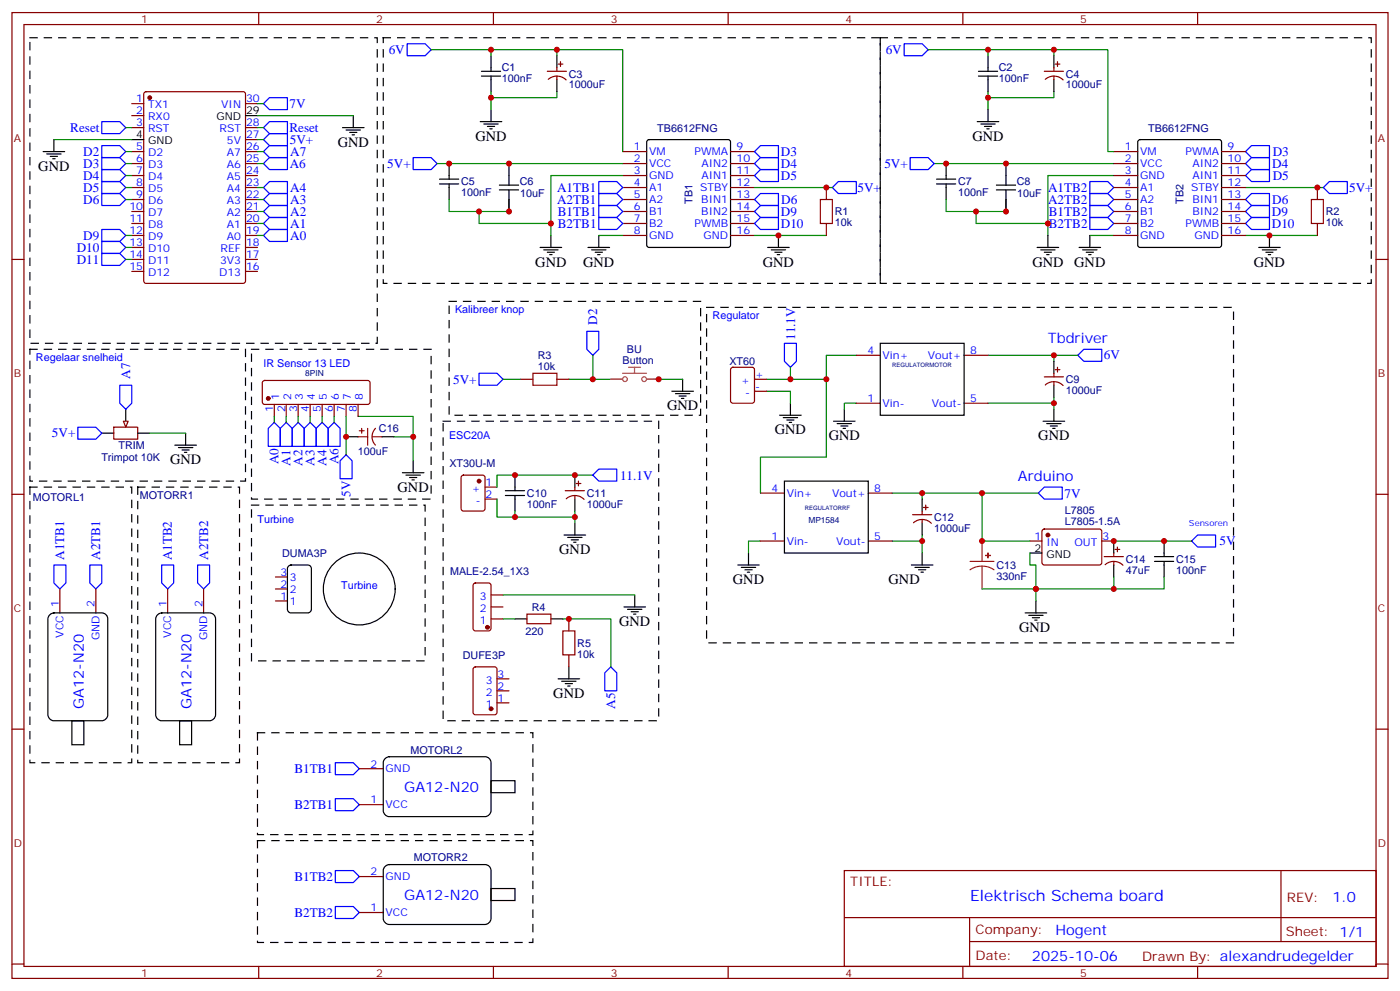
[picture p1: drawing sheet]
<svg xmlns="http://www.w3.org/2000/svg" width="412mm" height="292mm" viewBox="0 0 412 292" stroke-linecap="round" stroke-linejoin="round" font-family="sans-serif">
<g fill="none" stroke="#870000" stroke-width=".35">
<path d="M3.5 3.7h405.4v284.3h-405.4zM7.1 7.2h398.2v277.3h-398.2zM76.2 3.7v3.5M145.3 3.7v3.5M214.5 3.7v3.5M283.6 3.7v3.5M352.8 3.7v3.5M3.5 76.4h3.6M405.3 76.4h3.6M33.5 125.8h7.1v3.5h-7.1zM3.5 145.5h3.6M405.3 145.5h3.6"/>
<path d="M3.5 214.7h3.6M405.3 214.7h3.6M248.7 256.3h156.6v28.2h-156.6zM377.3 256.3v20.9M248.7 270.1h156.5M285.6 277.2h119.6M285.6 270.1v14.2M3.5 283.8h3.6M76.2 284.5v3.5M145.3 284.5v3.5M214.5 284.5v3.5M283.6 284.5v3.5"/>
<path d="M352.8 284.5v3.5M405.3 283.8h3.6"/>
</g>
<path d="M30 127.5h3.5M37 120.5v3.5M40.6 127.5h3.5" fill="none" stroke="#000" stroke-width=".35"/>
<path d="M36.3 124h1.4l-.7 1.8z" fill="#f0f0f0" stroke="#870000" stroke-width=".35"/>
<g fill="none" stroke="#870000" stroke-width=".35">
<path d="M164 19.9v1.1M164.4 18.9h1.4M165.1 18.2v1.4M310.4 19.9v1.1M310.8 18.9h1.4M311.5 18.2v1.4M38.8 30.5h3.5M38.8 34h3.5M38.8 37.6h3.5M42.6 27.2l.4-.2h28.6l.7 .4v55.3l-.4 .7h-28.9l-.6-.4-.1-55.3zM72.3 30.5h3.5M72.3 37.6h3.5"/>
<path d="M161.2 21h5.7M161.5 23.4a3.8 3.8 0 0 1 5.2 .1M164 22.4v1.1M307.6 21h5.7M307.9 23.4a3.8 3.8 0 0 1 5.3 .1M310.4 22.4v1.1M38.8 44.6h3.5M38.8 48.2h3.5M38.8 51.7h3.5M38.8 55.2h3.5M38.8 58.7h3.5M72.3 44.6h3.5"/>
<path d="M72.3 48.2h3.5M72.3 51.7h3.5M72.3 55.2h3.5M72.3 58.7h3.5M72.3 41.1h3.5M183.4 44.6h7.1M183.4 48.2h7.1M183.4 51.7h7.1M183.4 55.2h7.1M183.4 58.7h7.1M215.2 44.6h7M215.2 48.2h7"/>
<path d="M215.2 51.7h7M215.2 55.2h7M215.2 58.7h7M243.4 55.2v3.5M328.1 44.6h7M328.1 48.2h7M328.1 51.7h7M328.1 55.2h7M328.1 58.7h7M359.8 44.6h7.1M359.8 48.2h7.1M359.8 51.7h7.1"/>
<path d="M359.8 55.2h7.1M359.8 58.7h7.1M388.1 55.2v3.5M38.8 62.3h3.5M38.8 65.8h3.5M38.8 69.3h3.5M38.8 72.8h3.5M38.8 76.4h3.5M38.8 79.9h3.5M72.3 62.3h3.5M72.3 65.8h3.5M72.3 69.3h3.5"/>
<path d="M72.3 72.8h3.5M72.3 76.4h3.5M72.3 79.9h3.5M183.4 62.3h7.1M183.4 65.8h7.1M183.4 69.3h7.1M215.2 62.3h7M215.2 65.8h7M215.2 69.3h7M243.4 65.8v3.5M328.1 62.3h7M328.1 65.8h7"/>
<path d="M328.1 69.3h7M359.8 62.3h7.1M359.8 65.8h7.1M359.8 69.3h7.1M388.1 65.8v3.5M77.5 112.2l.5-.2h30.3l.5 .2 .2 .5v5.7l-.2 .5-.5 .2h-30.3l-.5-.3-.2-.4v-5.7zM80.8 119.1v3.5M84.3 119.1v3.5M87.8 119.1v3.5M91.4 119.1v3.5M94.9 119.1v3.5M98.4 119.1v3.5"/>
<path d="M102 119.1v3.5M105.5 119.1v3.5M153.5 111.7h3.5M164 111.7h3.6M215.4 108.3l.5-.2h5.6l.7 .5v9.4l-.4 .7h-5.9l-.7-.5v-9.4zM222.2 111.7h3.6M222.2 115.2h3.6M252.2 118.7h7.1M252.2 104.6h7.1M284 118.7h7M284 104.6h7M307.6 110.9h5.7"/>
<path d="M307.9 113.3a3.8 3.8 0 0 1 5.3 .2M310.4 109.9v1M310.4 112.4v1M310.8 108.8h1.4M311.5 108.1v1.4M105.5 128.6h2.8M105.8 126.8h1.4M106.5 126.1v1.4M108.3 126.1v5M109.7 128.6h2.8M110.6 126.1a3.5 3.5 0 0 0 0 4.9M136.1 140.1l.4-.2h5.7l.6 .4 .1 9.5-.5 .6-5.9 .1-.6-.5-.1-9.4z"/>
<path d="M142.9 146.9h3.5M142.9 143.4h3.5M166.5 144.5h5.7M166.8 146.8a3.8 3.8 0 0 1 5.2 .2M169.3 143.4v1.1M169.3 145.9v1M169.7 142.3h1.4M170.4 141.6v1.5M224 159.3h7.1M224 145.2h7.1M255.8 159.3h7M255.8 145.2h7"/>
<path d="M268.8 151.5h5.7M269.1 153.9a3.8 3.8 0 0 1 5.2 .2M271.6 150.5v1M271.6 152.9v1.1M272 149.4h1.4M272.7 148.7v1.4M303.4 159.3h3.5M307.2 156l.4-.2h16.5l.5 .7-.1 9.4-.7 .4h-16.5l-.4-.7v-9.1zM324.6 159.3h3.5M17.6 173.4v7M28.2 173.4v7M49.4 173.4v7"/>
<path d="M60 173.4v7M81.1 176.9h3.6M81.1 173.4h3.6M81.1 169.9h3.6M139.6 171.8l.5-.2h3.8l.7 .5v12.9l-.4 .7h-4.1l-.7-.4-.1-13zM144.6 178.7h3.6M144.6 175.2h3.6M325.3 163.9h5.6M325.5 166.2a3.8 3.8 0 0 1 5.3 .2M328.1 162.8v1.1M328.1 165.3v1M328.4 161.7h1.4"/>
<path d="M329.1 161v1.5M139.6 196.5l.5-.2h5.6l.6 .5 .1 12.9-.5 .7h-5.8l-.7-.4-.1-13zM144.6 182.2h3.6M146.4 199.8h3.5M155.2 180.8h7.1v2.8h-7.1zM167.6 182.2v3.5M167.6 192.8v3.5M146.4 206.9h3.5M146.4 203.4h3.5M105.8 226.3h7.1M105.8 236.9h7.1M105.8 258.1h7.1"/>
<path d="M105.8 268.6h7.1"/>
</g>
<g fill="#870000" stroke="#870000" stroke-width=".35">
<circle cx="141.1" cy="141.6" r=".53"/>
<circle cx="44.1" cy="28.8" r=".53"/>
<circle cx="143.6" cy="184.7" r=".53"/>
<circle cx="144.6" cy="208.7" r=".53"/>
<circle cx="79" cy="117.3" r=".53"/>
<circle cx="308.7" cy="157.5" r=".53"/>
</g>
<g fill="none" stroke="#000" stroke-width=".35">
<path d="M144.6 16.4v4.6M164 16.4v3.5M291 16.4v4.6M310.4 16.4v3.5M72.3 34h3.5M100.9 37.6h6.3M102 38.3h4.2M103 39h2.1M103.7 39.7h.7M104.1 34v3.6M141.5 35.8h6.3M141.8 21h5.7"/>
<path d="M141.8 22.4h5.7M142.5 36.5h4.3M143.6 37.2h2.1M144.3 37.9h.7M144.6 22.4v4.6M144.6 32.3v3.5M164 23.5v3.5M287.9 35.8h6.3M288.2 21h5.7M288.2 22.4h5.7M288.9 36.5h4.3M290 37.2h2.1"/>
<path d="M290.7 37.9h.7M291 22.4v4.6M291 32.3v3.5M310.4 23.5v3.5M12.7 44.6h6.3M13.8 45.3h4.2M14.8 46h2.1M15.5 46.7h.7M15.9 41.1v3.5M38.8 41.1h3.5M129.5 52.7h5.6M129.5 54.2h5.6"/>
<path d="M132.3 48.2v4.5M132.3 54.2v4.5M147.1 54.5h5.7M147.1 55.9h5.7M149.9 48.2v6.3M149.9 55.9v6.4M190.7 41.3l.5-.2h23.3l.5 .2 .2 .5v30.3l-.2 .5-.5 .2h-23.3l-.5-.2-.2-.5v-30.3zM275.9 52.7h5.6M275.9 54.2h5.6M278.7 48.2v4.5M278.7 54.2v4.5M293.5 54.5h5.7"/>
<path d="M293.5 55.9h5.7M296.3 48.2v6.3M296.3 55.9v6.4M335.4 41.3l.4-.2h23.3l.5 .2 .2 .5v30.3l-.2 .5-.5 .2h-23.3l-.5-.2-.2-.5v-30.3zM159.1 72.8h6.4M160.2 73.6h4.2M161.2 74.3h2.1M161.9 75h.7M162.3 69.3v3.5M173.2 72.8h6.4M174.3 73.6h4.2M175.3 74.3h2.1"/>
<path d="M176 75h.7M176.4 69.3v3.5M226.1 72.8h6.4M227.2 73.6h4.2M228.2 74.3h2.2M229 75h.7M229.3 69.3v3.5M305.5 72.8h6.4M306.6 73.6h4.2M307.6 74.3h2.1M308.3 75h.7M308.7 69.3v3.5"/>
<path d="M317.9 72.8h6.3M318.9 73.6h4.2M320 74.3h2.1M320.7 75h.7M321 69.3v3.5M370.8 72.8h6.3M371.8 73.6h4.3M372.9 74.3h2.1M373.6 75h.7M373.9 69.3v3.5M197.9 115.2h6.4M199 115.9h4.2"/>
<path d="M200 116.6h2.1M200.7 117.3h.7M201.1 111.7v3.5M232.8 118.7v3.5M259.3 101.1h24.7v21.1h-24.7zM310.4 106.4v3.5M310.4 113.4v3.5M51.5 131.1h6.4M52.6 131.8h4.2M53.6 132.5h2.1M54.3 133.2h.7M54.7 127.5v3.6"/>
<path d="M102 128.6h3.5M112.5 128.6h3.6M118.5 139.2h6.4M119.6 139.9h4.2M121.7 135.6v3.6M151.7 139.9v4.6M169.3 139.9v3.5M229.7 122.2h6.3M230.7 122.9h4.2M231.8 123.6h2.1M232.5 124.4h.7M245.5 124h6.4"/>
<path d="M246.6 124.7h4.2M247.6 125.4h2.2M248.4 126.1h.7M248.7 120.5v3.5M307.3 124h6.3M308.3 124.7h4.3M309.4 125.4h2.1M310.1 126.1h.7M310.4 120.5v3.5M120.6 140.6h2.2M121.4 141.3h.7M148.9 144.5h5.6"/>
<path d="M148.9 145.9h5.6M151.7 145.9v4.6M166.2 157.5h6.3M167.2 158.2h4.2M168.3 158.9h2.1M169 159.6h.7M169.3 146.9v3.6M169.3 154v3.5M231.1 141.6h24.7v21.2h-24.7zM271.6 146.9v3.6M271.6 154v3.5M328.1 159.3v3.5"/>
<path d="M342.9 159.3v4.6M84.9 166.8l.8-.5h5l.6 .2 .4 .6v12.3l-.2 .6-.5 .4h-5.3l-.6-.2-.4-.5v-12.3zM183.8 178.7h6.3M184.9 179.4h4.2M187 175.2v3.5M217.3 166.3h6.4M218.4 167h4.2M219.4 167.7h2.1M220.1 168.5h.7M220.5 162.8v3.5M268.5 166.3h6.3M269.5 167h4.3"/>
<path d="M270.6 167.7h2.1M271.3 168.5h.7M271.6 162.8v3.5M303.4 162.8h3.5M305.2 176.9v3.5M328.1 166.3v3.6M340.1 163.9h5.6M340.1 165.3h5.6M342.9 165.3v4.6M14.7 181l1.2-.6h14.1a1.76 1.76 0 0 1 1.7 1.8v28.2a1.89 1.89 0 0 1-1.7 1.8h-14.1a1.89 1.89 0 0 1-1.8-1.8v-28.2zM46.4 181l1.2-.6h14.1a1.76 1.76 0 0 1 1.8 1.8v28.2a1.89 1.89 0 0 1-1.8 1.8h-14.1a1.89 1.89 0 0 1-1.7-1.8v-28.2zM151.7 182.2h3.5"/>
<path d="M162.3 182.2h3.5M164.4 199.8h6.3M167.6 196.3v3.5M185.9 180.1h2.1M186.6 180.8h.7M302 180.4h6.3M303 181.2h4.3M304.1 181.9h2.1M304.8 182.6h.7M21.2 212.2h3.5v7.1h-3.5zM52.9 212.2h3.5v7.1h-3.5zM165.5 200.6h4.2"/>
<path d="M166.5 201.3h2.1M167.2 202h.7M113.5 223.3l1.2-.5h28.2a1.76 1.76 0 0 1 1.7 1.7v14.2a1.89 1.89 0 0 1-1.7 1.7h-28.2a1.89 1.89 0 0 1-1.8-1.7v-14.2zM144.6 229.8h7.1v3.6h-7.1zM113.5 255l1.2-.5h28.2a1.76 1.76 0 0 1 1.7 1.8v14.1a1.89 1.89 0 0 1-1.7 1.8h-28.2a1.89 1.89 0 0 1-1.8-1.8v-14.1zM144.6 261.6h7.1v3.5h-7.1z"/>
<circle cx="105.8" cy="173.4" r="10.6"/>
</g>
<g fill="none" stroke="#000" stroke-width=".35" stroke-dasharray="2.1 2.1">
<path d="M8.8 11.1h102.3v90h-102.3zM112.9 11.1h146.4v72.3h-146.4zM259.3 11.1h144.6v72.3h-144.6zM132.3 88.7h74.1v33.5h-74.1zM208.1 90.5h155.3v98.8h-155.3zM8.8 102.8h63.5v38.8h-63.5zM74.1 102.8h52.9v44.1h-52.9zM130.5 124h63.5v88.2h-63.5zM8.8 143.4h30v81.1h-30zM40.6 143.4h30v81.1h-30zM74.1 148.7h51.1v45.9h-51.1zM75.8 215.7h81.2v30h-81.2z"/>
<path d="M75.8 247.5h81.2v30h-81.2z"/>
</g>
<g fill="none" stroke="#00f" stroke-width=".35">
<path d="M119.9 12.9h5.3l1.8 1.7-1.8 1.8h-5.3zM266.3 12.9h5.3l1.8 1.7-1.8 1.8h-5.3zM30 35.8h5.3l1.7 1.8-1.7 1.7h-5.3zM79.4 28.8h5.3v3.5h-5.3l-1.8-1.8zM79.4 35.8h5.3v3.5h-5.3l-1.8-1.7zM30 42.9h5.3l1.7 1.7-1.7 1.8h-5.3zM30 46.4h5.3l1.7 1.8-1.7 1.7h-5.3zM30 49.9h5.3l1.7 1.8-1.7 1.7h-5.3zM30 53.4h5.3l1.7 1.8-1.7 1.8h-5.3zM30 57h5.3l1.7 1.7-1.7 1.8h-5.3zM77.6 41.1l1.8-1.8h5.3v3.6h-5.3zM77.6 44.6l1.8-1.7h5.3v3.5h-5.3z"/>
<path d="M77.6 55.2l1.8-1.8h5.3v3.6h-5.3zM77.6 58.7l1.8-1.7h5.3v3.5h-5.3zM77.6 48.2l1.8-1.8h5.3v3.5h-5.3zM121.7 46.4h5.3l1.8 1.8-1.8 1.7h-5.3zM176.4 53.4h5.3l1.7 1.8-1.7 1.8h-5.3zM176.4 57h5.3l1.7 1.7-1.7 1.8h-5.3zM222.2 44.6l1.8-1.7h5.3v3.5h-5.3zM222.2 48.2l1.8-1.8h5.3v3.5h-5.3zM222.2 51.7l1.8-1.8h5.3v3.5h-5.3zM222.2 58.7l1.8-1.7h5.3v3.5h-5.3zM245.2 55.2l1.7-1.8h5.3v3.6h-5.3zM268.1 46.4h5.3l1.8 1.8-1.8 1.7h-5.3z"/>
<path d="M321 57h5.3l1.8 1.7-1.8 1.8h-5.3zM321 53.4h5.3l1.8 1.8-1.8 1.8h-5.3zM366.9 58.7l1.8-1.7h5.2v3.5h-5.2zM366.9 51.7l1.8-1.8h5.2v3.5h-5.2zM366.9 48.2l1.8-1.8h5.2v3.5h-5.2zM366.9 44.6l1.8-1.7h5.2v3.5h-5.2zM389.8 55.2l1.8-1.8h5.3v3.6h-5.3zM30 67.6h5.3l1.7 1.7-1.7 1.8h-5.3zM30 71.1h5.3l1.7 1.7-1.7 1.8h-5.3zM30 74.6h5.3l1.7 1.8-1.7 1.7h-5.3zM77.6 62.3l1.8-1.8h5.3v3.5h-5.3zM77.6 65.8l1.8-1.8h5.3v3.6h-5.3z"/>
<path d="M77.6 69.3l1.8-1.7h5.3v3.5h-5.3zM176.4 60.5h5.3l1.7 1.8-1.7 1.7h-5.3zM176.4 64h5.3l1.7 1.8-1.7 1.8h-5.3zM222.2 62.3l1.8-1.8h5.3v3.5h-5.3zM222.2 65.8l1.8-1.8h5.3v3.6h-5.3zM321 64h5.3l1.8 1.8-1.8 1.8h-5.3zM321 60.5h5.3l1.8 1.8-1.8 1.7h-5.3zM366.9 65.8l1.8-1.8h5.2v3.6h-5.2zM366.9 62.3l1.8-1.8h5.2v3.5h-5.2zM172.9 97.5h3.5v5.3l-1.8 1.8-1.7-1.8zM35.3 113.4h3.5v5.3l-1.8 1.8-1.7-1.8zM141.1 109.9h5.3l1.8 1.8-1.8 1.7h-5.3z"/>
<path d="M231.1 101.1h3.5v5.3l-1.8 1.7-1.7-1.7zM317.5 104.6l1.8-1.8h5.3v3.6h-5.3zM22.9 125.8h5.3l1.8 1.7-1.8 1.8h-5.3zM80.8 124.4l1.7 1.7v5.3h-3.5v-5.3zM84.3 124.4l1.8 1.7v5.3h-3.6v-5.3zM87.8 124.4l1.8 1.7v5.3h-3.5v-5.3zM91.4 124.4l1.7 1.7v5.3h-3.5v-5.3zM94.9 124.4l1.8 1.7v5.3h-3.6v-5.3zM98.4 124.4l1.8 1.7v5.3h-3.5v-5.3zM102 133.9l1.7 1.7v5.3h-3.5v-5.3zM174.6 139.9l1.8-1.8h5.3v3.5h-5.3zM305.9 145.2l1.7-1.8h5.3v3.5h-5.3z"/>
<path d="M351 159.3l1.8-1.8h5.3v3.5h-5.3zM15.9 166.3h3.5v5.3l-1.8 1.8-1.7-1.8zM26.5 166.3h3.5v5.3l-1.8 1.8-1.7-1.8zM47.6 166.3h3.6v5.3l-1.8 1.8-1.8-1.8zM58.2 166.3h3.5v5.3l-1.7 1.8-1.8-1.8zM179.9 196.3l1.8 1.8v5.3h-3.5v-5.3zM98.8 224.5h5.3l1.7 1.8-1.7 1.8h-5.3zM98.8 235.1h5.3l1.7 1.8-1.7 1.8h-5.3zM98.8 256.3h5.3l1.7 1.8-1.7 1.7h-5.3zM98.8 266.9h5.3l1.7 1.7-1.7 1.8h-5.3z"/>
</g>
<g fill="none" stroke="#008700" stroke-width=".35">
<path d="M127 14.6h56.4v30M144.6 14.6v1.8M164 14.6v1.8M273.4 14.6h52.9v30h1.8M291 14.6v1.8M310.4 14.6v1.8M37 37.6h1.8M75.8 34h28.3M75.8 37.6h1.8M75.8 30.5h1.8M144.6 27v5.3M164 27v1.8h-19.4"/>
<path d="M291 27v5.3M310.4 27v1.8h-19.4M15.9 41.1h22.9M37 44.6h1.8M37 48.2h1.8M37 51.7h1.8M37 55.2h1.8M37 58.7h1.8M75.8 41.1h1.8M75.8 44.6h1.8M75.8 48.2h1.8M75.8 55.2h1.8"/>
<path d="M75.8 58.7h1.8M128.8 48.2h54.6M132.3 58.7v3.6h17.6v-3.6M183.4 51.7h-21.1v17.6M222.2 55.2h23M275.2 48.2h52.9M278.7 58.7v3.6h17.6v-3.6M328.1 51.7h-19.4v17.6M366.9 55.2h22.9M37 69.3h1.8M37 76.4h1.8M37 72.8h1.8"/>
<path d="M75.8 62.3h1.8M75.8 65.8h1.8M75.8 69.3h1.8M141.1 62.3v3.5h21.2M176.4 69.3h7M222.2 69.3h21.2M287.5 62.3v3.5h21.2M321 69.3h7.1M366.9 69.3h21.2M148.2 111.7h5.3M167.6 111.7h12.3M174.6 104.6v7.1"/>
<path d="M192.3 111.7h8.8M225.8 115.2h7v3.5M232.8 108.1v3.6M243.4 111.7v22.9h-19.4v10.6M252.2 104.6h-8.8v7.1h-17.6M252.2 118.7h-3.5v1.8M291 118.7h19.4v1.8M291 104.6h26.5M310.4 104.6v1.8M310.4 116.9v1.8M44.1 127.5h10.6M80.8 122.6v1.8"/>
<path d="M84.3 122.6v1.8M87.8 122.6v1.8M91.4 122.6v1.8M94.9 122.6v1.8M98.4 122.6v1.8M102 122.6v11.3M105.5 122.6h16.2v13M116.1 128.6h5.6M174.6 139.9h-28.2v3.5M146.4 146.9v5.3h22.9M151.7 150.5v1.7M169.3 150.5v3.5"/>
<path d="M224 159.3h-3.5v3.5M262.8 145.2h43.1M262.8 159.3h8.8M271.6 145.2v1.7M271.6 157.5v5.3M289.3 145.2v14.1h14.1M328.1 159.3h22.9M148.2 175.2h38.8M289.3 173.4h15.9v3.5M303.4 162.8v3.5h1.8v7.1h22.9v-3.5M342.9 169.9v3.5h-14.8M148.2 182.2h3.5"/>
<path d="M165.8 182.2h14.1v14.1"/>
</g>
<g fill="none" stroke="#a64a4a" stroke-width=".35">
<path d="M179.9 111.7h3.5M183.4 109.9h7M185.2 108.1h3.5M186.9 108.1v1.8M190.4 111.7h3.6"/>
<circle cx="184.1" cy="111.6" r=".71"/>
<circle cx="189.7" cy="111.6" r=".71"/>
</g>
<path d="M289.3 159.3v6M285.8 165.3h7M289.3 166.7l-1.9 .2-1.6 .8M289.3 166.7l1.8 .2 1.7 .8M289.3 166.7v6.7" fill="none" stroke="#8c2424" stroke-width=".35"/>
<g fill="#8c2424" stroke="#8c2424" stroke-width=".35">
<path d="M290.3 163.5h1.4z"/>
<path d="M291 162.8v1.4z"/>
</g>
<path d="M241.7 58.7h3.5v7.1h-3.5zM386.3 58.7h3.5v7.1h-3.5zM157 109.9h7v3.5h-7zM165.8 185.7h3.5v7.1h-3.5z" fill="none" stroke="#a10000" stroke-width=".35"/>
<g fill="#c00">
<circle cx="174.6" cy="111.7" r=".88"/>
<circle cx="132.3" cy="48.2" r=".88"/>
<circle cx="229.3" cy="69.3" r=".88"/>
<circle cx="291" cy="28.8" r=".88"/>
<circle cx="373.9" cy="69.3" r=".88"/>
<circle cx="278.7" cy="48.2" r=".88"/>
<circle cx="310.4" cy="118.7" r=".88"/>
<circle cx="310.4" cy="104.6" r=".88"/>
<circle cx="271.6" cy="145.2" r=".88"/>
<circle cx="162.3" cy="65.8" r=".88"/>
<circle cx="141.1" cy="62.3" r=".88"/>
<circle cx="308.7" cy="65.8" r=".88"/>
<circle cx="287.5" cy="62.3" r=".88"/>
<circle cx="151.7" cy="152.2" r=".88"/>
<circle cx="169.3" cy="152.2" r=".88"/>
<circle cx="151.7" cy="139.9" r=".88"/>
<circle cx="169.3" cy="139.9" r=".88"/>
<circle cx="232.8" cy="111.7" r=".88"/>
<circle cx="144.6" cy="28.8" r=".88"/>
<circle cx="144.6" cy="14.6" r=".88"/>
<circle cx="291" cy="14.6" r=".88"/>
<circle cx="164" cy="14.6" r=".88"/>
<circle cx="310.4" cy="14.6" r=".88"/>
<circle cx="296.3" cy="48.2" r=".88"/>
<circle cx="296.3" cy="62.3" r=".88"/>
<circle cx="149.9" cy="48.2" r=".88"/>
<circle cx="149.9" cy="62.3" r=".88"/>
<circle cx="194" cy="111.7" r=".88"/>
<circle cx="121.7" cy="128.6" r=".88"/>
<circle cx="102" cy="128.6" r=".88"/>
<circle cx="271.6" cy="159.3" r=".88"/>
<circle cx="243.4" cy="111.7" r=".88"/>
<circle cx="305.2" cy="173.4" r=".88"/>
<circle cx="328.1" cy="173.4" r=".88"/>
<circle cx="289.3" cy="159.3" r=".88"/>
<circle cx="289.3" cy="145.2" r=".88"/>
<circle cx="328.1" cy="159.3" r=".88"/>
<circle cx="243.4" cy="55.2" r=".88"/>
<circle cx="388.1" cy="55.2" r=".88"/>
<circle cx="167.6" cy="182.2" r=".88"/>
<circle cx="342.9" cy="159.3" r=".88"/>
</g>
<text font-size="4.6" fill="#00f" x="285.8" y="265.1">Elektrisch Schema board</text>
<g font-size="4.2">
<text x="140.1" y="41.5">GND</text>
<text x="286.5" y="41.5">GND</text>
<text x="99.5" y="43.2">GND</text>
<text x="11.3" y="50.3">GND</text>
<text x="157.7" y="78.5">GND</text>
<text x="171.8" y="78.5">GND</text>
<text x="224.7" y="78.5">GND</text>
<text x="304.1" y="78.5">GND</text>
<text x="316.4" y="78.5">GND</text>
<text x="369.4" y="78.5">GND</text>
<text x="196.5" y="120.8">GND</text>
<text x="228.2" y="127.9">GND</text>
<text x="244.1" y="129.6">GND</text>
<text x="305.9" y="129.6">GND</text>
<text x="50.1" y="136.7">GND</text>
<text x="117.1" y="144.8">GND</text>
<text x="164.7" y="163.2">GND</text>
<text x="215.9" y="172">GND</text>
<text x="261.8" y="172">GND</text>
<text x="182.4" y="184.3">GND</text>
<text x="300.2" y="186.1">GND</text>
<text x="163" y="205.5">GND</text>
</g>
<g font-size="4.2" fill="#00f">
<text x="308.7" y="101.1">Tbdriver</text>
<text x="299.9" y="141.6">Arduino</text>
<text x="24.7" y="208.7" transform="rotate(-90 24.7 208.7)">GA12-N20</text>
<text x="56.4" y="208.7" transform="rotate(-90 56.4 208.7)">GA12-N20</text>
<text x="119.1" y="233.2">GA12-N20</text>
<text x="119.1" y="264.9">GA12-N20</text>
<text x="392.5" y="265.6">1.0</text>
<text x="310.9" y="275.1">Hogent</text>
<text x="304" y="282.9">2025-10-06</text>
</g>
<g font-size="3.9" fill="#00f">
<text x="114.5" y="15.8">6V</text>
<text x="260.9" y="15.8">6V</text>
<text x="85.3" y="31.8">7V</text>
<text x="20.7" y="38.8">Reset</text>
<text x="85.2" y="38.9">Reset</text>
<text x="24.5" y="45.9">D2</text>
<text x="85.4" y="42.3">5V+</text>
<text x="85.5" y="46">A7</text>
<text x="230" y="46">D3</text>
<text x="374.9" y="45.9">D3</text>
<text x="24.5" y="49.4">D3</text>
<text x="24.5" y="52.9">D4</text>
<text x="85.4" y="49.5">A6</text>
<text x="114.1" y="49.4">5V+</text>
<text x="230" y="49.5">D4</text>
<text x="230" y="53">D5</text>
<text x="260.5" y="49.4">5V+</text>
<text x="374.8" y="49.5">D4</text>
<text x="374.9" y="53">D5</text>
<text x="24.5" y="56.5">D5</text>
<text x="24.5" y="60">D6</text>
<text x="85.5" y="56.6">A4</text>
<text x="164.1" y="56.5">A1TB1</text>
<text x="164.1" y="60">A2TB1</text>
<text x="252.6" y="56.5">5V+</text>
<text x="308.7" y="56.5">A1TB2</text>
<text x="397.4" y="56.5">5V+</text>
<text x="85.5" y="60.1">A3</text>
<text x="85.5" y="63.6">A2</text>
<text x="164.3" y="63.5">B1TB1</text>
<text x="230" y="63.6">D9</text>
<text x="230.1" y="60">D6</text>
<text x="308.7" y="60">A2TB2</text>
<text x="309" y="63.5">B1TB2</text>
<text x="374.6" y="63.5">D9</text>
<text x="374.8" y="60">D6</text>
<text x="24.5" y="70.6">D9</text>
<text x="85.5" y="67.2">A1</text>
<text x="85.5" y="70.7">A0</text>
<text x="164.3" y="67.1">B2TB1</text>
<text x="230" y="67.2">D10</text>
<text x="309" y="67.1">B2TB2</text>
<text x="374.6" y="67">D10</text>
<text x="22.6" y="74.1">D10</text>
<text x="22.6" y="77.6">D11</text>
<text x="175.9" y="95.7" transform="rotate(-90 175.9 95.7)">D2</text>
<text x="234.2" y="100.1" transform="rotate(-90 234.2 100.1)">11.1V</text>
<text x="325.2" y="105.8">6V</text>
<text x="38.3" y="111.5" transform="rotate(-90 38.3 111.5)">A7</text>
<text x="133.5" y="112.9">5V+</text>
<text x="15.3" y="128.8">5V+</text>
<text x="82" y="136.7" transform="rotate(-90 82 136.7)">A0</text>
<text x="85.6" y="137.2" transform="rotate(-90 85.6 137.2)">A1</text>
<text x="89.1" y="137.2" transform="rotate(-90 89.1 137.2)">A2</text>
<text x="92.7" y="137.2" transform="rotate(-90 92.7 137.2)">A3</text>
<text x="96.2" y="137.2" transform="rotate(-90 96.2 137.2)">A4</text>
<text x="99.7" y="136.7" transform="rotate(-90 99.7 136.7)">A6</text>
<text x="182.6" y="141.2">11.1V</text>
<text x="103.2" y="146.2" transform="rotate(-90 103.2 146.2)">5V</text>
<text x="313.6" y="146.5">7V</text>
<text x="359.3" y="160.5">5V</text>
<text x="18.9" y="164.9" transform="rotate(-90 18.9 164.9)">A1TB1</text>
<text x="29.5" y="164.9" transform="rotate(-90 29.5 164.9)">A2TB1</text>
<text x="50.7" y="165" transform="rotate(-90 50.7 165)">A1TB2</text>
<text x="61.3" y="164.8" transform="rotate(-90 61.3 164.8)">A2TB2</text>
<text x="181.2" y="208.7" transform="rotate(-90 181.2 208.7)">A5</text>
<text x="86.7" y="227.5">B1TB1</text>
<text x="86.7" y="238.1">B2TB1</text>
<text x="86.7" y="259.2">B1TB2</text>
<text x="86.7" y="269.9">B2TB2</text>
</g>
<g font-size="3.9" fill="#800">
<text x="250.5" y="260.9">TITLE:</text>
<text x="379.1" y="265.6">REV:</text>
<text x="287.4" y="275.1">Company:</text>
<text x="378.7" y="275.7">Sheet: 1/1</text>
<text x="287.4" y="282.8">Date:</text>
<text x="336.4" y="282.8">Drawn By: alexandrudegelder</text>
</g>
<g font-size="3.2" fill="#800">
<text x="41.6" y="6.7">1</text>
<text x="110.8" y="6.7">2</text>
<text x="179.9" y="6.7">3</text>
<text x="249.1" y="6.7">4</text>
<text x="318.2" y="6.7">5</text>
<text x="4.1" y="41.8">A</text>
<text x="405.9" y="41.8">A</text>
<text x="4.1" y="110.9">B</text>
<text x="405.9" y="110.9">B</text>
<text x="4.1" y="180.1">C</text>
<text x="405.9" y="180.1">C</text>
<text x="4.1" y="249.2">D</text>
<text x="405.9" y="249.2">D</text>
<text x="41.6" y="287.5">1</text>
<text x="110.8" y="287.5">2</text>
<text x="179.9" y="287.5">3</text>
<text x="249.1" y="287.5">4</text>
<text x="318.2" y="287.5">5</text>
</g>
<g font-size="3.2" fill="#000080">
<text x="147.8" y="21">C1</text>
<text x="167.6" y="22.9">C3</text>
<text x="294.2" y="21">C2</text>
<text x="314" y="22.9">C4</text>
<text x="147.8" y="24.3">100nF</text>
<text x="167.6" y="26">1000uF</text>
<text x="294.2" y="24.3">100nF</text>
<text x="314" y="26">1000uF</text>
<text x="193.6" y="38.7">TB6612FNG</text>
<text x="338.2" y="38.7">TB6612FNG</text>
<text x="135.8" y="57.8">100nF</text>
<text x="135.8" y="54.6">C5</text>
<text x="153.1" y="54.6">C6</text>
<text x="153.2" y="58.1">10uF</text>
<text x="204" y="60" transform="rotate(-90 204 60)">TB1</text>
<text x="282.2" y="57.8">100nF</text>
<text x="282.2" y="54.6">C7</text>
<text x="299.5" y="54.6">C8</text>
<text x="299.6" y="58.1">10uF</text>
<text x="348.6" y="60" transform="rotate(-90 348.6 60)">TB2</text>
<text x="245.9" y="63.4">R1</text>
<text x="390.5" y="63.4">R2</text>
<text x="245.9" y="66.6">10k</text>
<text x="390.5" y="66.6">10k</text>
<text x="158.4" y="105.7">R3</text>
<text x="183.4" y="107.1">Button</text>
<text x="184.7" y="103.9">BU</text>
<text x="214.9" y="107.5">XT60</text>
<text x="158.4" y="108.8">10k</text>
<text x="314" y="112.8">C9</text>
<text x="314" y="116">1000uF</text>
<text x="111.6" y="127.3">C16</text>
<text x="29.9" y="135.7">Trimpot 10K</text>
<text x="34.9" y="132.3">TRIM</text>
<text x="105.4" y="134">100uF</text>
<text x="132.4" y="137.5">XT30U-M</text>
<text x="9.7" y="147.4">MOTORL1</text>
<text x="41.2" y="147">MOTORR1</text>
<text x="155.2" y="149.5">100nF</text>
<text x="155.2" y="146.3">C10</text>
<text x="172.9" y="149.5">1000uF</text>
<text x="172.9" y="146.3">C11</text>
<text x="275.2" y="153.4">C12</text>
<text x="313.6" y="154.6">L7805-1.5A</text>
<text x="313.6" y="151.4">L7805</text>
<text x="275.2" y="156.5">1000uF</text>
<text x="83.1" y="163.9">DUMA3P</text>
<text x="293.5" y="167.4">C13</text>
<text x="331.6" y="165.7">C14</text>
<text x="346.4" y="165.7">C15</text>
<text x="132.6" y="169.2">MALE-2.54_1X3</text>
<text x="293.5" y="170.7">330nF</text>
<text x="331.6" y="168.9">47uF</text>
<text x="346.4" y="168.9">100nF</text>
<text x="156.6" y="179.8">R4</text>
<text x="154.8" y="186.9">220</text>
<text x="170" y="190.4">R5</text>
<text x="136.3" y="193.9">DUFE3P</text>
<text x="170" y="193.6">10k</text>
<text x="120.9" y="221.8">MOTORL2</text>
<text x="121.9" y="253.6">MOTORR2</text>
</g>
<g font-size="3.2" fill="#00f">
<text x="40.1" y="30.2">1</text>
<text x="40.1" y="33.7">2</text>
<text x="43.6" y="31.9">TX1</text>
<text x="43.6" y="35.5">RX0</text>
<text x="65.1" y="31.9">VIN</text>
<text x="72.5" y="30.2">30</text>
<text x="40.1" y="37.2">3</text>
<text x="43.6" y="39">RST</text>
<text x="64.7" y="39">RST</text>
<text x="72.5" y="40.7">27</text>
<text x="72.5" y="37.2">28</text>
<text x="40.1" y="44.3">5</text>
<text x="40.1" y="47.8">6</text>
<text x="43.6" y="46">D2</text>
<text x="66.8" y="46">A7</text>
<text x="66.8" y="42.5">5V</text>
<text x="72.5" y="47.8">25</text>
<text x="72.5" y="44.3">26</text>
<text x="186.7" y="44.3">1</text>
<text x="186.7" y="47.8">2</text>
<text x="191.2" y="45.7">VM</text>
<text x="204.6" y="45.7">PWMA</text>
<text x="217" y="44.3">9</text>
<text x="217" y="47.8">10</text>
<text x="331.4" y="44.3">1</text>
<text x="331.4" y="47.8">2</text>
<text x="335.8" y="45.7">VM</text>
<text x="349.2" y="45.7">PWMA</text>
<text x="361.6" y="44.3">9</text>
<text x="361.6" y="47.8">10</text>
<text x="40.1" y="51.3">7</text>
<text x="43.6" y="49.6">D3</text>
<text x="43.6" y="53.1">D4</text>
<text x="66.8" y="53.1">A5</text>
<text x="66.8" y="49.6">A6</text>
<text x="72.5" y="51.3">24</text>
<text x="186.7" y="51.3">3</text>
<text x="191.2" y="49.2">VCC</text>
<text x="191.2" y="52.7">GND</text>
<text x="206.6" y="49.2">AIN2</text>
<text x="206.6" y="52.7">AIN1</text>
<text x="217" y="51.3">11</text>
<text x="331.4" y="51.3">3</text>
<text x="335.8" y="49.2">VCC</text>
<text x="335.8" y="52.7">GND</text>
<text x="351.2" y="49.2">AIN2</text>
<text x="351.2" y="52.7">AIN1</text>
<text x="361.6" y="51.3">11</text>
<text x="40.1" y="54.9">8</text>
<text x="40.1" y="58.4">9</text>
<text x="43.6" y="56.6">D5</text>
<text x="66.8" y="56.6">A4</text>
<text x="72.5" y="58.4">22</text>
<text x="72.5" y="54.9">23</text>
<text x="186.7" y="54.9">4</text>
<text x="186.7" y="58.4">5</text>
<text x="191.2" y="56.3">A1</text>
<text x="191.2" y="59.8">A2</text>
<text x="206.2" y="56.3">STBY</text>
<text x="206.6" y="59.8">BIN1</text>
<text x="217" y="54.9">12</text>
<text x="217" y="58.4">13</text>
<text x="331.4" y="54.9">4</text>
<text x="331.4" y="58.4">5</text>
<text x="335.8" y="56.3">A1</text>
<text x="335.8" y="59.8">A2</text>
<text x="350.9" y="56.3">STBY</text>
<text x="351.2" y="59.8">BIN1</text>
<text x="361.6" y="54.9">12</text>
<text x="361.6" y="58.4">13</text>
<text x="38.1" y="61.9">10</text>
<text x="38.1" y="65.4">11</text>
<text x="43.6" y="60.1">D6</text>
<text x="43.6" y="63.7">D7</text>
<text x="66.8" y="63.7">A2</text>
<text x="66.8" y="60.1">A3</text>
<text x="72.5" y="65.4">20</text>
<text x="72.5" y="61.9">21</text>
<text x="186.7" y="61.9">6</text>
<text x="186.7" y="65.4">7</text>
<text x="191.2" y="63.3">B1</text>
<text x="206.6" y="63.3">BIN2</text>
<text x="217" y="61.9">14</text>
<text x="217" y="65.4">15</text>
<text x="331.4" y="61.9">6</text>
<text x="331.4" y="65.4">7</text>
<text x="335.8" y="63.3">B1</text>
<text x="351.2" y="63.3">BIN2</text>
<text x="361.6" y="61.9">14</text>
<text x="361.6" y="65.4">15</text>
<text x="38.1" y="69">12</text>
<text x="43.6" y="67.2">D8</text>
<text x="43.6" y="70.7">D9</text>
<text x="66.8" y="70.7">A0</text>
<text x="66.8" y="67.2">A1</text>
<text x="72.5" y="69">19</text>
<text x="186.7" y="69">8</text>
<text x="191.2" y="66.9">B2</text>
<text x="191.2" y="70.4">GND</text>
<text x="204.6" y="66.9">PWMB</text>
<text x="207.2" y="70.4">GND</text>
<text x="217" y="69">16</text>
<text x="331.4" y="69">8</text>
<text x="335.8" y="66.9">B2</text>
<text x="335.8" y="70.4">GND</text>
<text x="349.2" y="66.9">PWMB</text>
<text x="351.8" y="70.4">GND</text>
<text x="361.6" y="69">16</text>
<text x="38.1" y="72.5">13</text>
<text x="38.1" y="76">14</text>
<text x="43.6" y="74.3">D10</text>
<text x="43.6" y="77.8">D11</text>
<text x="64.8" y="77.8">3V3</text>
<text x="65" y="74.3">REF</text>
<text x="72.5" y="76">17</text>
<text x="72.5" y="72.5">18</text>
<text x="38.1" y="79.6">15</text>
<text x="43.6" y="81.3">D12</text>
<text x="64.5" y="81.3">D13</text>
<text x="72.5" y="79.6">16</text>
<text x="134.1" y="92.3">Kalibreer knop</text>
<text x="209.9" y="94">Regulator</text>
<text x="10.6" y="106.4">Regelaar snelheid</text>
<text x="255.5" y="104.2">4</text>
<text x="260" y="105.7">Vin+</text>
<text x="273.3" y="105.7">Vout+</text>
<text x="285.8" y="104.2">8</text>
<text x="77.6" y="108.1">IR Sensor 13 LED</text>
<text x="218.3" y="113.1">+</text>
<text x="222.4" y="111.3">+</text>
<text x="82.2" y="117.8" transform="rotate(-90 82.2 117.8)">1</text>
<text x="85.7" y="117.8" transform="rotate(-90 85.7 117.8)">2</text>
<text x="89.3" y="117.8" transform="rotate(-90 89.3 117.8)">3</text>
<text x="92.8" y="117.8" transform="rotate(-90 92.8 117.8)">4</text>
<text x="96.3" y="117.8" transform="rotate(-90 96.3 117.8)">5</text>
<text x="99.8" y="117.8" transform="rotate(-90 99.8 117.8)">6</text>
<text x="103.4" y="117.8" transform="rotate(-90 103.4 117.8)">7</text>
<text x="106.9" y="117.8" transform="rotate(-90 106.9 117.8)">8</text>
<text x="219.5" y="116.6">-</text>
<text x="222.4" y="114.8">-</text>
<text x="255.5" y="118.4">1</text>
<text x="260" y="119.8">Vin-</text>
<text x="274.5" y="119.8">Vout-</text>
<text x="285.8" y="118.4">5</text>
<text x="80.4" y="121.3" transform="rotate(-90 80.4 121.3)">1</text>
<text x="84" y="121.3" transform="rotate(-90 84 121.3)">2</text>
<text x="87.5" y="121.3" transform="rotate(-90 87.5 121.3)">3</text>
<text x="91" y="121.3" transform="rotate(-90 91 121.3)">4</text>
<text x="94.5" y="121.3" transform="rotate(-90 94.5 121.3)">5</text>
<text x="98.1" y="121.3" transform="rotate(-90 98.1 121.3)">6</text>
<text x="101.6" y="121.3" transform="rotate(-90 101.6 121.3)">7</text>
<text x="105.1" y="121.3" transform="rotate(-90 105.1 121.3)">8</text>
<text x="132.3" y="129.3">ESC20A</text>
<text x="143.1" y="143.1">1</text>
<text x="139" y="144.8">+</text>
<text x="140.1" y="148.3">-</text>
<text x="143.1" y="146.6">2</text>
<text x="227.3" y="144.8">4</text>
<text x="231.8" y="146.2">Vin+</text>
<text x="245.1" y="146.2">Vout+</text>
<text x="257.5" y="144.8">8</text>
<text x="75.8" y="154">Turbine</text>
<text x="227.3" y="158.9">1</text>
<text x="231.8" y="160.3">Vin-</text>
<text x="246.3" y="160.3">Vout-</text>
<text x="257.5" y="158.9">5</text>
<text x="304.7" y="158.9">1</text>
<text x="308.2" y="160.7">IN</text>
<text x="316.5" y="160.7">OUT</text>
<text x="324.7" y="158.9">3</text>
<text x="82.6" y="173">2</text>
<text x="82.6" y="169.5">3</text>
<text x="85.4" y="170.9">3</text>
<text x="100.5" y="173.4">Turbine</text>
<text x="17.3" y="178.7" transform="rotate(-90 17.3 178.7)">1</text>
<text x="27.9" y="178.7" transform="rotate(-90 27.9 178.7)">2</text>
<text x="49" y="178.7" transform="rotate(-90 49 178.7)">1</text>
<text x="59.6" y="178.7" transform="rotate(-90 59.6 178.7)">2</text>
<text x="82.6" y="176.6">1</text>
<text x="85.4" y="178">1</text>
<text x="85.4" y="174.4">2</text>
<text x="141.3" y="176.6">3</text>
<text x="141.3" y="183.6">1</text>
<text x="141.3" y="180.1">2</text>
<text x="18.7" y="187.8" transform="rotate(-90 18.7 187.8)">VCC</text>
<text x="29.3" y="188.4" transform="rotate(-90 29.3 188.4)">GND</text>
<text x="50.4" y="187.8" transform="rotate(-90 50.4 187.8)">VCC</text>
<text x="61" y="188.4" transform="rotate(-90 61 188.4)">GND</text>
<text x="143.1" y="201.3">3</text>
<text x="146.6" y="203">2</text>
<text x="146.6" y="199.5">3</text>
<text x="143.1" y="208.3">1</text>
<text x="143.1" y="204.8">2</text>
<text x="146.6" y="206.6">1</text>
<text x="109.1" y="226">2</text>
<text x="113.6" y="227.4">GND</text>
<text x="109.1" y="236.5">1</text>
<text x="113.6" y="237.9">VCC</text>
<text x="109.1" y="257.7">2</text>
<text x="113.6" y="259.1">GND</text>
<text x="109.1" y="268.3">1</text>
<text x="113.6" y="269.7">VCC</text>
</g>
<g font-size="3.2">
<text x="63.7" y="35.5">GND</text>
<text x="72.5" y="33.7">29</text>
<text x="40.1" y="40.7">4</text>
<text x="43.6" y="42.5">GND</text>
<text x="304.7" y="162.5">2</text>
<text x="308.2" y="164.2">GND</text>
</g>
<g font-size="2.5" fill="#000080">
<text x="89.9" y="110.8">8PIN</text>
<text x="238.1" y="154">MP1584</text>
</g>
<text font-size="2.5" fill="#00f" x="350.2" y="155">Sensoren</text>
<g font-size="1.8" fill="#000080">
<text x="262.8" y="108.1">REGULATORMOTOR</text>
<text x="237.1" y="150.1">REGULATORRF</text>
</g>
</svg>
